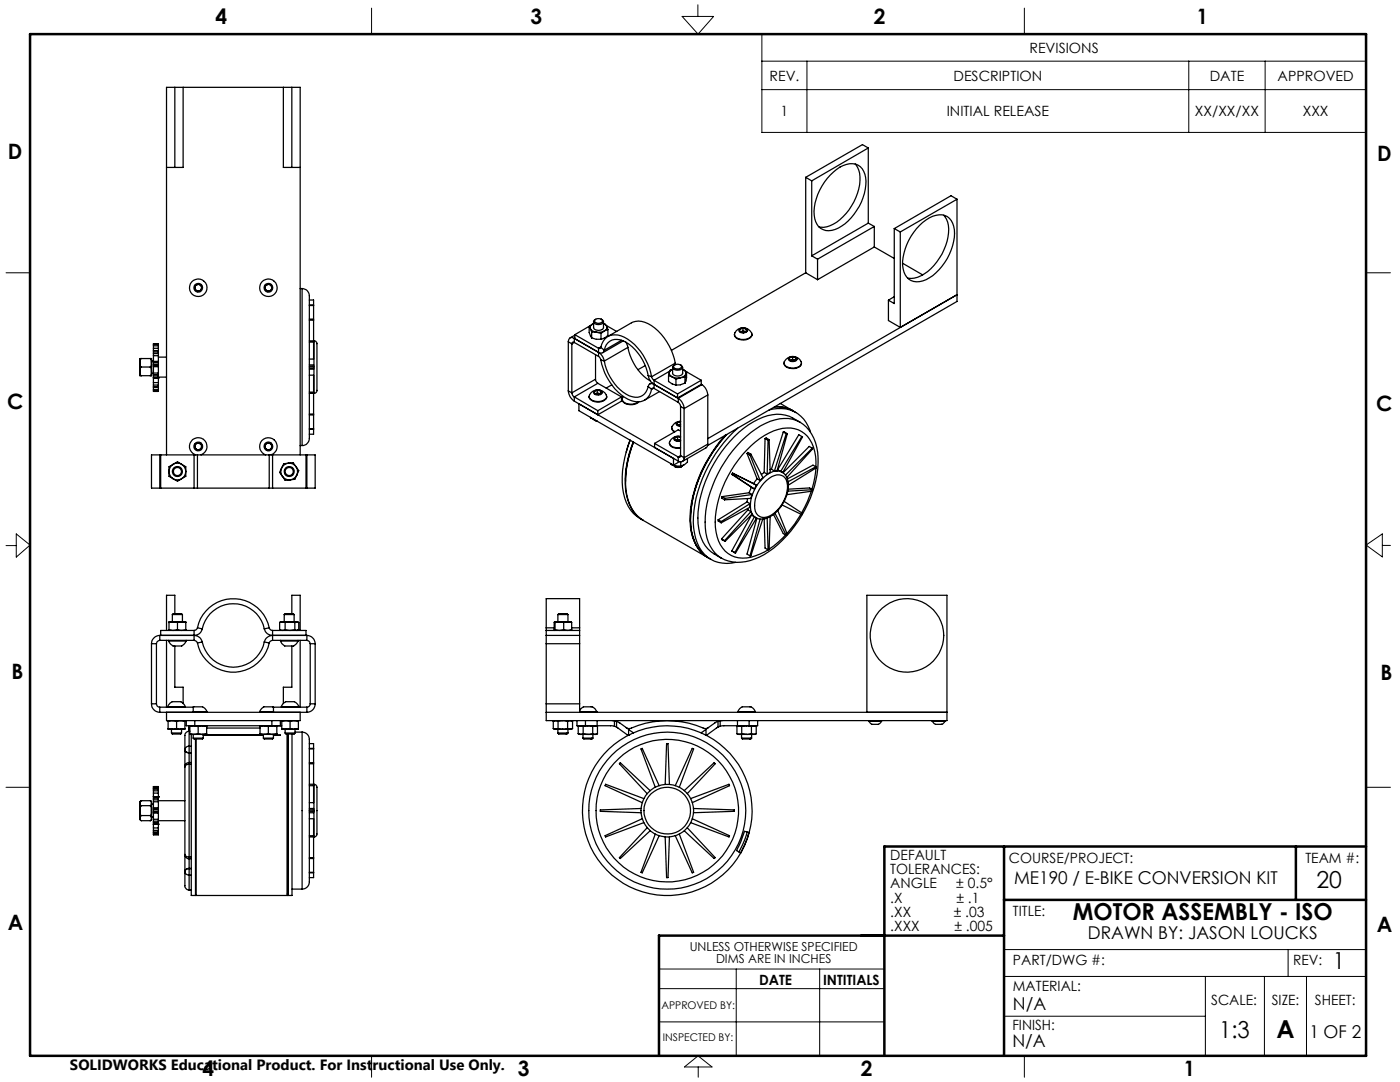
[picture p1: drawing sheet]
<svg xmlns="http://www.w3.org/2000/svg" width="279mm" height="216mm" viewBox="0 0 279 216" stroke-linecap="round" stroke-linejoin="round" font-family="sans-serif">
<g fill="none" stroke="#000" stroke-width=".25">
<path d="M34.9 17.4v16M36.5 17.4v16h-3.3M56.6 17.4v16h3.3M58.2 17.4v16M160.8 35.4v19M160.8 35.4l1.2 .7M162 36.1v14.9M165.7 34.9a5.6 5.6 0 0 1 5-2.2 3.7 3.7 0 0 1 2.1 4.2 11.6 11.6 0 0 1-5.5 8.6 3 3 0 0 1-3.2 .2 3 3 0 0 1-1.6-2.8 11 11 0 0 1 3.2-8zM170.7 32.7a5.2 5.2 0 0 1 .7 5 10.9 10.9 0 0 1-5.8 7.3 3.1 3.1 0 0 1-2.2 .3M173.3 29.5l-11.3 6.6M173.3 29.5v15M173.3 29.5l-1.2-.6-11.3 6.5"/>
<path d="M191 39.8l-11.3 6.5M191 39.8l-1.2-.7-11.3 6.5M191 39.8v20.3l-49.8 28.8M39 56.9l.7-.2 .6 .5-.2 .7-.7 .3-.6-.6zM53 56.9l.7-.2 .6 .5-.1 .7-.8 .3-.6-.6zM59.9 57.6h.4M60.3 57.6a1.69 1.69 0 0 1 1.4 2.2v26.2a2.91 2.91 0 0 1-.6 2.7l-.8 .2M60.3 57.6v31.3M61.7 59.9h.9v11.7h-.9M160.8 54.4l2.4 1.4M160.8 54.4l-26.8 15.5M162 51l1.2 .7"/>
<path d="M163.2 51.7v4.1M173.3 44.5l-11.3 6.5M173.3 44.5l1.2 .7M174.5 49.3l-11.3 6.5M174.5 45.2l-11.3 6.5M174.5 45.2v4.1M174.5 49.3l4 2.3M178.5 45.6l1.2 .7M178.5 45.6v15l-1.2-.7M178.5 59.2l-1.2 .7M179.7 46.3v19l-2.4-1.3v-4.1M180.1 52.5l4 2.4"/>
<path d="M183.5 45a5.2 5.2 0 0 1 5.1-2 3.8 3.8 0 0 1 1.9 4.3 11.4 11.4 0 0 1-5.7 8.5 2.95 2.95 0 0 1-4.6-2.2 10.7 10.7 0 0 1 3.3-8.6zM188.3 42.9a5.4 5.4 0 0 1 .7 5.2 11.1 11.1 0 0 1-5.8 7.2l-1.3 .3-.8-.1M191 58.8l-49.7 28.7M27.9 71.5v3.5M27.9 71.5h.3M27.9 75h.3M28.2 71.5l-.2 .2-.1 .7 .1 .7 .2 .1M28.2 73.2l-.2 .2-.1 .8 .1 .7 .2 .1M28.2 73.2h1.8M28.2 71.5h1.8M28.2 75h1.8M30 71.5l.2 .3v.6v.4l-.2 .4"/>
<path d="M30 75h.2M30 73.2l.2 .3v.6v.5l-.2 .4M30 71.5h.2M30.2 71.5v3.5M30.2 72h.4M30.2 74.5h.4M30.6 72.4v.3M30.6 72.9v.3M30.6 75v.4M30.6 73.2v1.2M30.6 72.1v.1M30.6 74.4v.4"/>
<path d="M30.6 71v1.1M30.6 75.4h.1M30.6 70v.2M30.6 70.6v.4M30.6 75.4v.9M30.6 76.3v.5M30.6 77.2v.1M30.6 69.5v.5M30.6 69v.5M30.6 68.7v-.1h1v.1M30.6 77.3v.5M30.6 78v.1h1v-.1"/>
<path d="M30.6 68.7v.3M30.6 70.2v.4M30.6 72.2v.2M30.6 72.7v.2M30.6 74.8v.2M30.6 76.8v.4M30.6 77.8v.2M30.6 72.1h1M30.6 75.4h1M30.6 70h1M30.6 77.3h1M30.6 72.4h1"/>
<path d="M30.6 72.7h1M30.6 72.9h1M30.6 72.2h1M30.6 73.2h1M30.6 74.8h1M30.6 75h1M30.6 74.4h1M30.6 71h1M30.6 70.2h1M30.6 70.6h1M30.6 76.3h1M30.6 76.8h1"/>
<path d="M30.6 77.2h1M30.6 69.5h1M30.6 69h1M30.6 68.7h1M30.6 77.8h1M30.6 78h1M31.6 72.4v.3M31.6 72.9v.3M31.6 75v.4M31.6 73.2v1.2M31.6 72.1v.1M31.6 74.4v.4"/>
<path d="M31.6 71v1.1M31.6 75.4h.1M31.6 70v.2M31.6 70.6v.4M31.6 75.4v.9M31.6 76.3v.5M31.6 77.2v.1M31.6 69.5v.5M31.6 69v.5M31.6 77.3v.5M31.6 68.7v.3M31.6 70.2v.4"/>
<path d="M31.6 72.2v.2M31.6 72.7v.2M31.6 74.8v.2M31.6 76.8v.4M31.6 77.8v.2M31.6 71.3h1.6M31.6 75.2h1.6M61.7 72.8h.9v.9h-.9M61.7 74.9h.9v11.7h-.9M61.7 78.5h1M61.7 68h1M61.7 73.1h.9"/>
<path d="M61.7 73.4h.9M61.7 68.3h.9M61.7 78.2h.9M61.7 63.7h.9M61.7 63.9h.9M61.7 60.9h.9M61.7 61h.9M62.7 68a.69 .69 0 0 1 .6 1v8.4a.78 .78 0 0 1-.6 1.1M62.7 68v10.5M113.4 78a2.61 2.61 0 0 0 1.2 2M113.4 68.2l.7 .4M113.4 78l.7 .4"/>
<path d="M113.4 68.2v9.8M114.1 78.4l.2 .6 .3 .2M114.1 68.6v9.8M114.6 67.5a.72 .72 0 0 0-.8-.1 .72 .72 0 0 0-.4 .8M114.6 68.3a.3 .3 0 0 0-.3 0 .3 .3 0 0 0-.2 .3M114.6 67.5l4.9 2.8M114.6 68.3l4.9 2.8M114.6 67.5v.8M114.6 79.2v.8M114.6 79.2l4.7 2.8M114.6 68.3l-.5 .3M114.7 66.9l-.9 .5"/>
<path d="M114.7 66.8l4.8 2.7M114.7 66.8v.8l4.8 2.7M114.7 67.5h-.1M117.6 65.2a3.3 3.3 0 0 0 .5 2.2M117.6 65.2l.2 .4M117.6 79.1a1.06 1.06 0 0 0 1.1 1.1 1.8 1.8 0 0 0 2.4-1v-.1M117.8 65.6a1.41 1.41 0 0 0 1.2 .7M117.8 65.6l.3 .7M117.9 64.9l-3.2 1.9M117.9 78.4a1.81 1.81 0 0 1 1.9-.6 1.81 1.81 0 0 1 1.3 1.4 2.17 2.17 0 0 1-3.5 .1l.1-.5zM118.1 67.4l.9 .3h.9M118.1 66.3h.9"/>
<path d="M118.1 66.3v1.1M118.3 64.7a.71 .71 0 0 0-.5 .9M118.3 64.7l-.7 .5M118.5 64.6l-.2 .1M118.5 64.2v1.1a1.11 1.11 0 0 0 1.9 0v-1.1M118.5 78.1a.98 .98 0 0 1 1.7 .3 1.03 1.03 0 0 1-1.7-.1zM118.7 63.9a1.02 1.02 0 0 1 1.6 .1 .93 .93 0 0 1-1.7 .1zM118.9 75.7v.3l.4 .5M118.9 75.7l-4.8 2.7M118.9 70.8v4.9M118.9 63.7l-.2 .1a.4 .4 0 0 0-.1 .7 1.14 1.14 0 0 0 1.8-.4l-.4-.4M118.9 78.6h.1"/>
<path d="M118.9 78.6h-.1M119 66.3l.9 .2M119.2 77.9l.7 .1M119.2 77.9l-.6 .2 .1 .5 .8 .1 .6-.2-.2-.5M119.2 77.9v.6M119.2 78.5l-.3 .1M119.2 78.5h.4M119.3 76.5l-4.7 2.7M119.3 76.5l4.7 2.7M119.5 70.3a2.81 2.81 0 0 1 1.1 1.7M119.5 71.1l.4 .7M119.5 69.5v1.6"/>
<path d="M119.6 78.5l-.7 .1M119.6 78.5l.2 .1zM119.9 71.8a11.1 11.1 0 0 0 6.1 8.1 2.83 2.83 0 0 0 4-2.2M119.9 69.3a2.97 2.97 0 0 1 4.7-2 11.2 11.2 0 0 1 5.4 7.9M119.9 69.3l-.2 .2h-.2M119.9 78v.5M119.9 71.8l.7 .2M119.9 69.3l.7 .6M119.9 66.5v1.2M119.9 69.2l-.4 .3M120.4 64.6l.4 .1 .3 .4zM120.6 66l-.7 .3h-.9"/>
<path d="M120.6 66l-.7 .5M120.6 72a9.1 9.1 0 0 0 5.6 7.2 2.43 2.43 0 0 0 3.2-2.1M120.6 69.9a2.51 2.51 0 0 1 3.8-1.9 9.9 9.9 0 0 1 5 6.9M120.6 69.9a.72 .72 0 0 1-1.1 .4M120.9 64.9l2.2 1.2M121.1 65.1a.75 .75 0 0 1-.5 .9M121.1 65.1l.2 .7M121.3 65.8l-.7 .2M121.3 65.8v1.1l-.5 .4-.9 .4M121.3 67.1l4.7-2.7a4.2 4.2 0 0 1 4.7 1.1 12.2 12.2 0 0 1 4.1 7M122.1 76.8l-1.1 .6M124 79.2v.8l-4.7 2.8v-.8"/>
<path d="M124 79.2l-4.7 2.8M124 67.9l-3.4 2M124.2 79.7v.1a1.82 1.82 0 0 0 2.4 .9l.9-.5M124.4 79.1a.79 .79 0 0 0-.2 .9 .79 .79 0 0 0 .7 .5l1.3 .1 1.2-.4M124.4 68l-4.1 2.4M124.9 68.3l.4 1M125.3 69.3a10 10 0 0 0 4.5 6.7M125.3 69.3l-4.7 2.7M128.8 73l-1.5 .8M129.4 74.9a2.76 2.76 0 0 0 1.1 1.8M129.4 77.1l.6 .6M129.4 74.9l.6 .3"/>
<path d="M130 75.2l.5 .7M130.1 76.4l-.4 .2M130.4 77.5l-.4 .2M130.5 76.7a.69 .69 0 0 0-.7-.2 .69 .69 0 0 0-.4 .6M130.5 77.5h-.3l-.2 .2M130.5 76.7l4.9 2.8M130.5 75.9v1.6M130.5 77.5l4.9 2.8M130.5 75.9l4.7 2.7M131.6 78.1l-2.9 1.7M133.4 75v1.1l.8 .5 .7 .2M133.4 75l.8 .2"/>
<path d="M133.6 74.3a.82 .82 0 0 0 .6 .9M133.6 74.3l-.2 .7M133.7 74l-3.2 1.9M133.7 73.9l.5-.2-.4 .2-.2 .4zM134.2 75.2l.7 .2h.9M134.2 75.2l.7 .5M134.2 73.3v1.2a1.18 1.18 0 0 0 2 0v-1.2M134.4 73l.2-.2a.97 .97 0 0 1 1.4 .3 .93 .93 0 0 1-1.6 .1zM134.7 72.8l-.5 .4a.91 .91 0 0 0 1.3 .6 .56 .56 0 0 0 .6-.8l-.3-.2M134.8 72.5l.1 .2M134.8 72.5l-4.8 2.7M134.9 75.7v1.1"/>
<path d="M135.4 79.5a2.71 2.71 0 0 1 1.1 2M135.4 79.5v.8M135.8 75.4l-.9 .3M136.2 73.7h.1M136.3 73.7a.83 .83 0 0 1 .6 .9M136.3 73.7l.7 .5M136.7 76.4l-1 .4h-.8M136.7 75.3l-.9 .1M136.7 75.3v1.1M136.9 74.6a1.27 1.27 0 0 1-1.1 .8M136.9 74.6l-.2 .7M137 74.2l-.1 .4"/>
<path d="M137 74.2a4 4 0 0 1-.3 2.2M137 74.2l2.9 1.7M139.9 75.9v.8M139.9 76.7l-4.7 2.7v-.8M139.9 76.7l.2 .1M139.9 75.9l-4.7 2.7M140.1 76.8a2.61 2.61 0 0 1 1.2 2M140.1 76.8l-4.7 2.7M141.3 78.8l-4.8 2.7M141.3 78.8v9.8M146.6 66.7v.2a2.07 2.07 0 0 0 3 .6l.4-.5 .1-.3M146.9 66a1.77 1.77 0 0 1 1.9-.5 1.77 1.77 0 0 1 1.2 1.4 2.27 2.27 0 0 1-3.4 .1 .92 .92 0 0 1 .3-1z"/>
<path d="M147.5 65.7a1.17 1.17 0 0 1 1.7 .2 .95 .95 0 0 1-.9 .5 .95 .95 0 0 1-.8-.5zM147.8 66.2h.2zM148.3 65.5l.6 .2M148.3 65.5l-.7 .2 .1 .5 .6 .2 .7-.3-.1-.4M148.3 65.5v.5M148.3 66l-.3 .2M148.3 66l.3 .1M148.6 66.1l-.6 .1M148.6 66.1l.2 .1zM148.9 65.7v.4M156.5 72.4v.2a2.13 2.13 0 0 0 3 .6l.4-.5v-.3M156.8 71.7a1.75 1.75 0 0 1 1.9-.5 1.75 1.75 0 0 1 1.2 1.4 2.23 2.23 0 0 1-3.3 .1l-.1-.5z"/>
<path d="M157.4 71.4a1.17 1.17 0 0 1 1.7 .2 .98 .98 0 0 1-.9 .6 .98 .98 0 0 1-.9-.6zM157.7 71.9h.1zM157.8 71.9h.9M158.2 71.2l.7 .2M158.2 71.2l-.7 .2 .1 .5 .7 .2 .6-.2v-.5M158.2 71.2v.6M158.2 71.8l-.4 .1M158.2 71.8l.5 .1M158.9 71.4v.5M31.9 90.8h-1.7v6.6h1.7M31.9 90.8v6.6M31.9 97.4h6.8"/>
<path d="M31.9 90.8h6.8M32.1 90.8v6.6M33.2 90.8v-73.4h26.7v73.4M33.7 94.1a1.74 1.74 0 0 0 .9 1.4M33.7 94.1v.9l.9 .5M34.6 92.6a1.73 1.73 0 0 1 1.6 0M34.6 92.6l.8-.5 .8 .5M34.6 95.5a1.73 1.73 0 0 0 1.6 0M34.6 92.6a1.74 1.74 0 0 0-.9 1.5M34.6 92.6l-.9 .5v1M34.6 95.5l.8 .5 .8-.5M36.2 92.6a1.74 1.74 0 0 1 .9 1.5"/>
<path d="M36.2 92.6l.9 .5v1M37.1 94.1a1.74 1.74 0 0 1-.9 1.4M37.1 94.1v.9l-.9 .5M38.7 97.4h.7M38.7 90.8h.7M38.7 90.8v6.6M38.9 88.6l.8-.3 .6 .5-.1 .7-.7 .4-.7-.5zM39 90.8a1.76 1.76 0 0 1-.9-2.7 1.76 1.76 0 0 1 2.9 0 1.76 1.76 0 0 1-.9 2.7M39.4 97.4h14.3M39.4 90.8h14.3M39.4 90.8v6.6M53 88.6l.7-.3 .6 .5-.1 .8-.8 .3-.6-.6z"/>
<path d="M53 90.8a1.75 1.75 0 0 1-.9-2.7 1.75 1.75 0 0 1 2.9 0 1.75 1.75 0 0 1-.9 2.7M53.7 97.4h.7M53.7 90.8h.7M53.7 90.8v6.6M54.4 90.8v6.6M54.4 97.4h6.8M54.4 90.8h6.8M56.2 93.4a1.63 1.63 0 0 0 .2 1.6M56.2 93.4l-.4 .9 .6 .7M56.4 95a1.64 1.64 0 0 0 1.5 .7M56.4 95l.5 .8 1-.1M57.6 92.4a1.84 1.84 0 0 0-1.4 1"/>
<path d="M57.6 92.4a1.64 1.64 0 0 1 1.5 .7M57.6 92.4l.9-.1 .6 .8M57.6 92.4l-1 .1-.4 .9M59.1 93.1a1.74 1.74 0 0 1 .1 1.7M59.1 93.1l.5 .8-.4 .9M59.2 94.8a1.71 1.71 0 0 1-1.3 .9M59.2 94.8l-.4 .8-.9 .1M59.9 88.9h.4M61.1 90.8v6.6M61.2 90.8h1.7v6.6h-1.7M61.2 90.8v6.6M61.7 82.6h.9"/>
<path d="M61.7 82.8h.9M61.7 85.5h.9M61.7 85.7h.9M114.6 80l19.8 11.5v1.3M115.5 80.6v1.4l18.9 10.8M117.8 83.3l.2 .2M118 83.5l.5 .1M118 83.3v.2M118.4 83.6l.7 .4M118.6 83.8l.6 .2M125.7 87.8l-.7 2.4M125.8 87.8a18.2 18.2 0 0 0-1.1 11.6 6.8 6.8 0 0 0 3.6 4.4"/>
<path d="M126.4 88.2a18.3 18.3 0 0 0-1.1 11.5 6.6 6.6 0 0 0 3 4.1M130.6 88.5l4.8 2.7M130.6 88.5v.8l4.8 2.7M133.6 88.4v.1a1.75 1.75 0 0 0 2.2 .9M133.8 92.5l.2 .2M134 92.7l.9 .3h1M134 92.6v.1M134.1 85.4l.1 .4 .4 .4M134.4 92.9a1.36 1.36 0 0 0 1.9 0M134.7 93.1l.4 .2 .7-.1 .3-.1M135.2 87.1l.6 .2M135.2 87.1l-.6 .3 .2 .4 .7 .2 .3-.2"/>
<path d="M135.2 87.7l-.3 .2M135.2 87.1v.6M135.2 87.7l.4 .1M135.4 80.3l.3 .5 .1 .3M135.4 91.2v.8M135.5 84.8l-.1 .1M135.5 84.8l-.2 .1M135.6 87.8h-.7M135.6 87.8h.2M135.6 92.1l-1.2 .7M135.8 84.1h.1M135.8 84.1l-.7 .3 .1 .4 .6 .2"/>
<path d="M135.8 84.7l-.3 .1M135.8 84.7h.1M135.8 85.1h-.2a.62 .62 0 0 1-.7-.6 .82 .82 0 0 1 .9-.4 1.65 1.65 0 0 0-1.7 1.3l.1 .3 .5 .4M135.8 88l-.2 .1a.69 .69 0 0 1-1.1-.7 1.17 1.17 0 0 1 1.3-.3 1.7 1.7 0 0 0-2.2 1.4 1.83 1.83 0 0 0 2.2 .8M135.8 84.8h-.3M135.8 90.9a.28 .28 0 0 1-.1 .3 .28 .28 0 0 1-.3 0M135.8 81.1v9.8M135.8 81.1l.7 .4M135.8 90.9l.7 .4M135.8 86l-.4-.2-4.8 2.7M135.8 90.9l-.4 .3M135.9 92.2v.8"/>
<path d="M136.5 91.3a.72 .72 0 0 1-.3 .8 .72 .72 0 0 1-.8-.1M136.5 81.5v9.8M137.2 91.5v.7l-.7 .5-.6 .3M141.3 88.6l-.2 .5-.2 .3-4.7 2.7M141.3 88.6l-4.8 2.7M144.1 99.1l-.1 .3 .6 .3M144.1 99.1l.6 .3M144.7 86.9a26.4 26.4 0 0 0-7 17.2 8.8 8.8 0 0 0 2.9 6.7l.6 .4-12.9-7.4a7.7 7.7 0 0 1-3.4-6 20.7 20.7 0 0 1 1.5-9.6 20.7 20.7 0 0 0-1.6 7.8M144.7 99.4l-.1 .3M145 86.7a26.6 26.6 0 0 0-7.2 17.2 9.3 9.3 0 0 0 2.3 6.4M145 86.7a25.7 25.7 0 0 0-7.1 18.3 7.8 7.8 0 0 0 3.4 6.3l.6 .3M146.1 94.7l3.9 2.5"/>
<path d="M146.1 94.7l.5 .3M146.2 94.4l4.2 2.1M146.2 94.4l-.1 .3M146.2 94.4l.6 .3M146.6 95l4 2.6M146.8 94.7l-.2 .3M146.8 94.7l4.2 2.1M147.2 85.4a26.6 26.6 0 0 0-8.8 18.8 8.5 8.5 0 0 0 3.4 7.4 6.9 6.9 0 0 0 5 .6M149.1 90.5l.2-.2 .6 .3M149.1 90.5l2 5M149.1 90.5l.6 .3M149.2 99.5l-.1 .7"/>
<path d="M149.5 98.3l-5.4 .8M149.5 98.3l.6 .4M149.7 90.8l2 5.1M149.9 90.6l2.4 4.7-.6 .6M149.9 90.6l-.2 .2M150 97.2l-.5 1.1M150 97.2l.6 .4M150.1 98.7l-.2 .7-5.3 .3M150.1 98.7l-5.4 .7M150.4 96.5l.6 .3M151 96.8l-.4 .8M151.1 95.5l-.7 1"/>
<path d="M151.1 95.5l.6 .4M152.5 96.4a3.6 3.6 0 0 1 3.5-1.5 2.24 2.24 0 0 1 1.2 2.5 6.9 6.9 0 0 1-4.2 5.8 1.92 1.92 0 0 1-2.4-2.3 6.9 6.9 0 0 1 1.9-4.5zM152.5 94.3l-.6 .4M152.5 94.3l.6 .3M152.7 87.5l.2-.1 .6 .3M152.7 87.5l-.2 6.8M152.7 87.5l.6 .3M153.3 87.8l-.2 6.8M153.5 81.8a6.3 6.3 0 0 1 8.2 4.4M153.5 87.7l.2 6.6-.6 .3M153.5 87.7l-.2 .1M154 93.6l-.3 .1"/>
<path d="M154 93.6l.6 .4M154.6 81.2a6.7 6.7 0 0 1 4.2 1.1M155.2 93.7h.1M155.2 93.7l.6 .4M155.7 80.5l2.5 1.4a6.1 6.1 0 0 0-3.5-.8M155.8 94.1l.3 .1M156.1 94.2a3.2 3.2 0 0 1 1.2 3.6 7.5 7.5 0 0 1-4.5 5.7 2.61 2.61 0 0 1-2-.2M156.1 94.2a2.65 2.65 0 0 0-2.9 .5 7.7 7.7 0 0 0-3.3 7.4l.5 .8 .4 .4M156.3 86.2h.2l.6 .3M156.3 86.2l-2.3 7.4M156.3 86.2l.6 .3M156.9 86.5h.2"/>
<path d="M156.9 86.5l-2.3 7.5M157.1 86.5l-2 7.4-.5 .1M157.3 97.6l4.3-.2 .6 .3M159.6 84.2a8.2 8.2 0 0 1 3.7 7.2 23.6 23.6 0 0 1-10.8 19.3 9.1 9.1 0 0 1-7.9 1l-.7-.4M159.6 84.2a7.3 7.3 0 0 0-8.3-.5 23.2 23.2 0 0 0-10.5 12.4 16.2 16.2 0 0 0-.9 11.3 7 7 0 0 0 4 4M159.6 84.2a7.4 7.4 0 0 0-6.8 .3 23.2 23.2 0 0 0-10.6 12.4 16.4 16.4 0 0 0-.8 11.3 6.5 6.5 0 0 0 2.5 3.1M160 87.1l-.6-.4-4.2 7M160 87.1l.2 .1-4 7.1M160 87.1l-4.2 7M161.9 98l-.8 2-1.1 2.3M162.1 89.4l-.6-.3-5.2 5.2M162.1 89.4l-5.4 5.4"/>
<path d="M162.1 89.4l.1 .2-5.2 5.7M162.2 97.7l-.1 .3-5.1 .7M162.2 97.7l-5 .3M162.8 93.1a8.3 8.3 0 0 0-2.2-6.6 5.9 5.9 0 0 0-6.2-.5 20.5 20.5 0 0 0-10.2 11.3 14.6 14.6 0 0 0-.8 10.6 5.3 5.3 0 0 0 7.3 3l2.6-1.2M162.8 93.4l-.2 2-.6 2.2M162.8 93.1l-.6-.3-5.1 2.8M162.8 93.1l-5.5 3M162.8 93.1v.3M162.8 93.4l-5.5 3.4M143.3 103.7v.3l.6 .3M143.3 103.7l.6 .4M143.9 104.1v.2"/>
<path d="M144 107.5l.7 .5M144 107.5l.6 .4M144.6 107.9l.1 .1M146.1 109.9l.1 .1M146.1 109.9l.7 .4M149.1 100.2l-5.8 3.5M149.1 100.2l.6 .3M149.2 101.5l.1 .2M149.3 101.7l-5.3 5.8M149.3 101.7l.6 .4M149.7 100.5v.7l-5.8 3.1M149.7 100.5l-5.8 3.6"/>
<path d="M149.9 102.1l.2 .5-5.4 5.4M149.9 102.1l-5.3 5.8M149.9 102.8h.1M150 102.8l-3.9 7.1M150 102.8l.6 .3M150.6 103.1l.2 .2M150.6 103.1l-4 7.2h.2M150.8 103.3h.1M151 103.4l-4.2 6.9M151.1 103.4l-2 7.2 .6 .3M151.7 103.6l-2 7.3M152.2 103.6l-2.3 7.3h-.2"/>
<path d="M152.5 103.5l.2 5.9 .6 .3M153.1 103.4l.2 6.3M153.5 109.6l-.2 .1M153.7 103.1l-.2 6.5M154.4 102.7l1.9 3.8 .6 .3M154.7 102.4l2.2 4.4M155.2 101.9l1.9 4.7-.2 .2M156.5 100l3.7 2.4-.2 .3-3.9-1.9M156.8 106.8l-1.5 1.4-1.8 1.4M159.8 102.6l-1.2 1.9-1.5 2M30.2 128.4h1M30.2 128.4v12"/>
<path d="M31.2 128.4v12M31.9 126.8a1.69 1.69 0 0 0-1.7 1.6M31.9 127.8a.73 .73 0 0 0-.7 .6M31.9 126.8v1M31.9 127.8h6.8M31.9 126.8h6.8M33.2 127.8v13.3M33.7 127.9l.2 .4a1.26 1.26 0 0 0 1.4 .6 1.55 1.55 0 0 0 1.8-1M33.7 127.9h3.4M33.7 127.8v.1M33.7 125.7l.8 .1 .9-.1M33.7 125.7v.1"/>
<path d="M33.7 124.2v1.5M34.4 122.6h2M34.4 122.6a2.47 2.47 0 0 1 1.8-.2l.2 .2M34.4 122.6v1.5M34.6 124.1l-.9 .1M34.6 124.1h1.6M34.6 124.1h-.4a.29 .29 0 0 0-.3-.1 .29 .29 0 0 0-.2 .2M34.6 124.1l.8 .1M34.9 128.9v8.2h1.6v3.3M34.9 122.4v-3.6h-1.7v7M35.4 125.7l.8 .1 .9-.1M35.4 124.2v1.5"/>
<path d="M36.2 124.1l-.8 .1M36.2 124.1h.4a.29 .29 0 0 1 .3-.1 .29 .29 0 0 1 .2 .2M36.2 124.1l.9 .1M36.4 122.6v1.5M37.1 125.7v.1M37.1 124.2v1.5M37.1 127.8v.1M38.7 126.8a1.68 1.68 0 0 1 1.7 1.3M38.7 127.8l.5 .2 .2 .3M38.7 125.8v2M38.7 125.8h-6.6v1M39.4 128.3a7.3 7.3 0 0 0 7.2 5.8 7.3 7.3 0 0 0 7.1-5.8"/>
<path d="M39.4 125.3a.68 .68 0 0 1-.7 .5M39.4 125.3a7.3 7.3 0 0 1 7.2-5.8 7.3 7.3 0 0 1 7.1 5.8M39.4 125.3l1 .2M40.4 128.1a6.3 6.3 0 0 0 6.1 5 6.3 6.3 0 0 0 6.2-5M40.4 125.5a1.59 1.59 0 0 1-1.7 1.3M40.4 125.5a6.3 6.3 0 0 1 6.1-5 6.3 6.3 0 0 1 6.2 5M40.4 128.1l-1 .2M52.7 125.5a1.66 1.66 0 0 0 1.7 1.3M52.7 128.1l1 .2M53.7 125.3a.68 .68 0 0 0 .7 .5M53.7 125.3l-1 .2M54.4 127.8l-.4 .1-.3 .4"/>
<path d="M54.4 126.8a1.77 1.77 0 0 0-1.7 1.3M54.4 127.8h6.8M54.4 126.8h6.8M54.4 125.8v2M54.4 125.8h6.7v1M55.8 125.7l.6 .1 .5-.1M55.8 125.7l.3 .1M55.8 124.2v1.5M55.9 124.2h-.1M56 127.9l.2 .4a1.28 1.28 0 0 0 1.4 .6 1.51 1.51 0 0 0 1.9-1M56 127.9h3.5M56 127.8v.1"/>
<path d="M56.4 124.1l.5 .1M56.4 124.1h1.5M56.4 124.1l-.6 .1M56.4 124.1h-.5M56.7 122.6h2M56.7 122.6l.2-.2h1.6l.2 .2M56.7 122.6v1.5M56.9 125.7l.9 .1 1-.1M56.9 124.2v1.5M57.9 124.1l-1 .1M57.9 124.1h1.3M57.9 124.1l.9 .1"/>
<path d="M58.2 122.4v-3.6h1.7v7M58.2 128.9v8.2h-1.6v3.3M58.7 122.6v1.5M58.8 125.7l.4 .1 .3-.1-.1 .1M58.8 124.2v1.5M59.2 124.1l-.4 .1M59.2 124.1h.3M59.2 124.1l.4 .1v1.5M59.5 127.8v.1M59.9 127.8v13.3M61.2 126.8a1.69 1.69 0 0 1 1.7 1.6M61.2 127.8a.73 .73 0 0 1 .7 .6"/>
<path d="M61.2 126.8v1M61.9 128.4h1M61.9 128.4v12M62.9 128.4v12M109 126.8v1.6M109 125.3v.5M109 125.3v-5.8h6.7v5.8M109 128.4h6.7M109 126.8h6.7M109 125.8h6.7M109 125.8v1M109 128.4v12"/>
<path d="M109 125.3h1.6M110.7 124.1h1M110.7 124.1v1.7l.1-.1M110.7 124.1l.1 .1M110.8 125.7l.8 .1 .9-.1M110.8 124.2v1.5M111.3 122.6h2M111.3 122.6l.2-.2h1.6l.2 .2M111.3 122.6v1.5M111.7 124.1l-.9 .1M111.7 124.1h1.6M111.7 124.1l.8 .1"/>
<path d="M112.5 125.7l.8 .1 .8-.1M112.5 124.2v1.5M113.3 124.1l-.8 .1M113.3 124.1l.8 .1M113.3 124.1h.7l.1 .1M113.3 122.6v1.5M114.1 125.7l-.1 .1M114.1 124.2v1.5M114.1 125.3h1.6M115.7 126.8v1.6M115.7 125.3v.5M115.7 125.8v1"/>
<path d="M115.7 128.4v12M28 159.8l-.1 .3 .1 3.6M28.2 159.8l-.2 .1-.1 .4 .1 .4 .2 .1M28.2 159.8h1.9M28.3 159.8h-.2M30 159.8a.75 .75 0 0 1 .1 .9l-.1 .1M30.1 159.8l.1 .1v3.8M30.2 140.4a1.69 1.69 0 0 0 1.7 1.7M30.2 140.4h1M30.6 160v1.2M30.6 159v.3M30.6 159.6v.4"/>
<path d="M30.6 159h.1M30.6 158.3v.7M30.6 157.8v.5M30.6 157.3v.2M30.6 157h1M30.6 159h1M30.6 157.3h1M30.6 157v.3M30.6 157.5v.3M30.6 159.3v.3M30.6 160h1M30.6 159.3h1"/>
<path d="M30.6 159.6h1M30.6 158.3h1M30.6 157.8h1M30.6 157.5h1M30.6 157.2h1M31.2 140.4a.66 .66 0 0 0 .7 .7M31.6 160v1.2M31.6 159v.3M31.6 159.6v.4M31.6 159h.1M31.6 158.3v.7M31.6 157.8v.5"/>
<path d="M31.6 157.3v.2M31.6 159.8h5.3M31.6 157v.3M31.6 157.5v.3M31.6 159.3v.3M31.9 141.1h6.7v1M31.9 142.1h29.3M31.9 141.1v1M33.2 142.1v1.7h26.7v-1.7M33.5 141l.2-.5a1.37 1.37 0 0 1 1.5-.5 1.45 1.45 0 0 1 1.8 1M33.5 141h3.5M33.5 141v.1"/>
<path d="M33.5 145.4l.9 .1M33.5 143.9l.8-.1 .9 .1M33.5 143.8v.1M33.5 145.4a.29 .29 0 0 0 .3 .2 .29 .29 0 0 0 .2-.1h.4M33.5 143.9v1.5M34.2 146.3h2M34.2 146.3l.2 .2h1.7l.1-.2M34.2 145.5v.8M34.4 145.5h1.7M35.2 143.9l.8-.1 .9 .1M35.2 145.4l.9 .1M35.2 145.4l-.8 .1"/>
<path d="M35.2 143.9v1.5M36.2 145.5v.8M36.9 143.8v.1M36.9 145.4v.1h-.8M36.9 153v17.5M36.9 149.6a.76 .76 0 0 0 .8 .6M36.9 149.6v3.4M36.9 145.4l-.8 .1M36.9 143.9v1.5M36.9 149.6h.1M37 141v.1M37.2 143.8v1h1.7"/>
<path d="M37.6 145l.3-.2v.2M37.6 145v.9M37.7 152.2a.84 .84 0 0 0-.8 .8M37.7 145.9a1.03 1.03 0 0 0-.8 1.4v2.3M37.7 152.5a.74 .74 0 0 0-.8 .5M37.7 152.5v18.5M37.7 148.9a.8 .8 0 0 0-.8 .7M37.7 148.9v1.3M37.7 152.2v.3M37.7 150.2v2M37.7 145.9v3M37.7 152.2h.5"/>
<path d="M37.7 145.9h.2M37.7 152.5h.5M37.7 150.2h.5M37.7 148.9h.5M37.7 150.2h.1M37.9 146.4l.8 .1M37.9 145l.8-.2 .8 .2M37.9 146.4a.29 .29 0 0 0 .2 .2 .29 .29 0 0 0 .3-.1h.3M37.9 145v1.4M37.9 144.9l-.3 .1M38.2 146.5v32.2h.8v-31.2M38.5 141.1l.7-.1a1.73 1.73 0 0 1 1.8 .4l.3 .6"/>
<path d="M38.6 142h2.7M38.6 147.3h2M38.6 147.3l.1 .2h1.7l.2-.2M38.6 146.5v.8M38.7 146.5h1.7M38.9 144.8h15.4M38.9 143.8v1M39.1 147.5v31.2M39.5 145l.8-.2 .9 .2M39.5 146.4l.9 .1M39.5 146.4l-.8 .1M39.5 145v1.4"/>
<path d="M40.6 146.5v.8M40.6 146.7h12M40.6 146.6h12M41.2 144.8v.2M41.2 146.4a.29 .29 0 0 1-.2 .2 .29 .29 0 0 1-.3-.1h-.3M41.2 146.4l-.8 .1M41.2 145v1.4M41.2 145.3h10.7M41.3 142v.1M51.8 142h2.8M51.8 142v.1M51.9 146.4l.8 .1"/>
<path d="M51.9 145l.8-.2 .9 .2M51.9 146.4v.1h.8M51.9 144.8v.2M51.9 145v1.4M52.6 147.3h2M52.6 147.3l.1 .2h1.7l.2-.2M52.6 146.5v.8M52.7 146.5h1.7M53.6 146.4l.8 .1M53.6 145l.7-.2 .9 .2M53.6 146.4l-.9 .1M53.6 145v1.4"/>
<path d="M54.3 143.8v1M54.6 146.5v.8M54.6 146.7h1.4h-1.4M54.6 141.1l-.6-.1a2.1 2.1 0 0 0-1.7 .3l-.5 .7M55.2 146.4a.29 .29 0 0 1-.2 .2 .29 .29 0 0 1-.2-.1h-.4M55.2 146.4l-.8 .1M55.2 145v1.4M56 143.8v1h-1.7M56.2 141l.1-.3a1.51 1.51 0 0 1 1.8-.7 1.34 1.34 0 0 1 1.6 1M56.2 141h3.5M56.2 141v.1M56.2 144.8h-1v.2"/>
<path d="M56.2 145.4l.9 .1M56.2 143.9l.8-.1 .9 .1M56.2 145.4a.41 .41 0 0 0 .7 .1h.2M56.2 143.8v.1M56.2 143.9v1.5M56.9 146.3l.2 .2h1.6l.2-.2M56.9 146.3h2M56.9 145.5v.8M57.1 145.5h1.6M57.3 146.5v32.2M57.4 146.5l-.1 32.2M57.4 146.5l.1 32.2"/>
<path d="M57.5 146.5v32.2M57.9 143.9l.8-.1 .8 .1M57.9 145.4l.8 .1M57.9 145.4l-.8 .1M57.9 143.9v1.5M58.3 146.5v32.2h-.8M58.9 145.5v.8M58.9 146.1h1.4M59.5 143.8v.1M59.5 145.4a.41 .41 0 0 1-.6 .1h-.2M59.5 145.4l-.8 .1M59.5 143.9v1.5"/>
<path d="M59.7 141v.1M60.3 146.1a1.6 1.6 0 0 1 1.4 2.1v26.2a3.1 3.1 0 0 1-.6 2.8l-.8 .2M60.3 146.1v31.3M61.2 141.1h-6.6v1M61.2 141.1v1M61.7 152.2h.9M61.7 156.5h1M61.7 148.4h.9v11.8h-.9M61.7 156.8h.9M61.7 152.4h.9M61.7 149.4h.9M61.7 149.3h.9"/>
<path d="M61.9 140.4a.66 .66 0 0 1-.7 .7M61.9 140.4h1M62.7 156.5a.77 .77 0 0 1 .6 1.1v8.4a.72 .72 0 0 1-.6 1M62.7 156.5v10.5M62.9 140.4a1.69 1.69 0 0 1-1.7 1.7M109 140.4v1.7M109 142.1v1.7h80v-25h-16v23.3M109 142.1h80M109 140.4h6.7M110.4 145.4l.5 .1M110.4 143.9l.4-.1 .6 .1M110.4 143.9v1.5"/>
<path d="M110.7 143.8l-.3 .1M110.9 145.5h1.4M111.3 146.3l.2 .2h1.6l.2-.2M111.3 146.3h2M111.3 145.5v.8M111.4 145.4l.9 .1M111.4 143.9l.9-.1 1 .1M111.4 143.9v1.5M111.4 145.4l-.5 .1M112.3 145.5h1.5M113.3 145.4l-1 .1M113.3 145.4l.5 .1"/>
<path d="M113.3 143.9l.4-.1 .6 .1M113.3 143.9v1.5M113.3 145.5v.8M114 143.8l.3 .1M114.3 145.4l-.5 .1M114.3 143.9v1.5M115.1 143.8v1h1.7M115.4 146.4l.5 .1M115.4 145l.5-.2 .5 .2M115.4 145v1.4M115.7 141.8l.1-.2a1.31 1.31 0 0 1 1.6-.6 1.42 1.42 0 0 1 1.7 1M115.7 142h3.4"/>
<path d="M115.7 140.4v1.7M115.7 144.8l-.3 .2M115.9 146.5h1.4M116.3 147.3h2M116.3 147.3l.2 .2h1.6l.2-.2M116.3 146.5v.8M116.4 146.4l.9 .1M116.4 145l.9-.2 1 .2M116.4 146.4l-.5 .1M116.4 145v1.4M116.8 144.8l5.8 .1M116.8 143.8v1"/>
<path d="M117.3 146.5h1.5M118.3 146.4l-1 .1M118.3 145l.4-.2 .5 .2M118.3 146.4l.5 .1M118.3 145v1.4M118.3 146.5v.8M119 144.8l.2 .2M119.1 142v.1M119.2 143.8v1M119.2 146.4l-.4 .1M119.2 145v1.4M122.2 143.8h.4"/>
<path d="M122.6 143.8l.4 .1M122.6 144.9l.4 .2M122.6 143.8v1.1M123 145.1l2.2 1.5h.2M123 143.9l2.4 1.6M123 143.9v1.2M124.9 145.2a1.02 1.02 0 0 0 1.1 .1 18.7 18.7 0 0 1 14.8 .1l.6-.2M125.4 146.7h.1M125.4 146.6h.2l-.2 .1M125.4 145.5l1 .8M125.4 145.5v1.1M125.4 146.7h-.1"/>
<path d="M128.5 159.3l-7.6-2.8-.1 .3 7.4 3.4M129.8 157.8l-6-5.6-.2 .2 5.6 6M131.6 156.8l-3.4-7.5-.3 .1 2.9 7.7M132.8 156.5l.2-8.1h.3l.3 8.1M134.8 156.8l3.3-7.5 .3 .1-2.8 7.7M136.6 157.8l5.9-5.6 .2 .2-5.5 6M137.8 159.3l7.7-2.8 .1 .3-7.5 3.4M140.9 146.6h-.1l.1 .1M140.9 146.7h.1M140.9 145.5l-1 .8M140.9 145.5v1.1M143.3 145.1l-2.2 1.5h-.2"/>
<path d="M143.3 143.9l-2.4 1.6M143.3 143.9v1.2M143.7 143.8l-.4 .1M143.7 144.9l-.4 .2M143.7 143.8v1.1M144.1 143.8h-.4M147.1 146.4l.5 .1M147.1 145l.4-.2 .5 .2M147.1 145v1.4M147.2 143.8v1M147.2 142l.1-.1a1.45 1.45 0 0 1 1.8-.9 1.41 1.41 0 0 1 1.6 1M147.2 142h3.5"/>
<path d="M147.2 142v.1M147.3 144.8l-.2 .2M147.6 146.5h1.4M148 147.3l.2 .2h1.6l.2-.2M148 147.3h2M148 146.5v.8M148 145l1-.2 1 .2M148 146.4l1 .1M148 146.4l-.4 .1M148 145v1.4M149 146.5h1.4M149.5 144.8l-5.8 .1"/>
<path d="M149.5 143.8v1M150 146.4l-1 .1M150 146.4l.4 .1M150 145l.4-.2 .5 .2M150 145v1.4M150 146.5v.8M150.7 144.8l.2 .2M150.7 142v.1M150.9 146.4l-.5 .1M150.9 145v1.4M151.2 143.8v1h-1.7M173.4 143.9l.1 .2a1.67 1.67 0 0 0 2.3 .1l.1-.3"/>
<path d="M173.4 143.9h2.5M173.4 143.8v.1M175.9 143.8v.1M186.1 143.9l.1 .2a1.65 1.65 0 0 0 2.1 .2l.3-.4M186.1 143.9h2.5M186.1 143.8v.1M188.6 143.8v.1M27.9 160.3v3M28.2 163.7v.1M28.2 160.8a1.67 1.67 0 0 0-.1 1.9h.1M28.2 162.7l-.1 .1a.65 .65 0 0 0 .1 .9h1.9a.72 .72 0 0 0 0-.9l-.1-.1M28.2 162.7h1.8"/>
<path d="M28.2 160.8h1.8M30 160.8a2.52 2.52 0 0 1 .1 1.9h-.1M30.1 163.7l-.1 .1M30.2 160.2v3M30.2 160.5h.4M30.2 163h.4M30.6 161.5v.4M30.6 161.2v.2M30.6 162.1v.1M30.6 162.2v1.3M30.6 164.1v.3M30.6 163.5v.4"/>
<path d="M30.6 164.5h.1M30.6 164.5v.7M30.6 165.2v.5M30.6 166v.2M30.6 166.2v.1M30.6 166.5h1M30.6 164.4h1M30.6 166.2h1M30.6 161.5h1M30.6 161.9h1M30.6 161.4h1M30.6 161.4v.1"/>
<path d="M30.6 161.9v.2M30.6 163.9v.2M30.6 165.7v.3M30.6 166.3v.2M30.6 162.1h1M30.6 161.2h1M30.6 162.2h1M30.6 163.5h1M30.6 163.9h1M30.6 164.1h1M30.6 165.2h1M30.6 165.7h1"/>
<path d="M30.6 166h1M30.6 166.3h1M31.6 161.5v.4M31.6 161.2v.2M31.6 162.1v.1M31.6 162.2v1.3M31.6 164.1v.3M31.6 163.5v.4M31.6 164.5h.1M31.6 164.5v.7M31.6 165.2v.5M31.6 166v.2"/>
<path d="M31.6 166.2v.1M31.6 163.8h5.3M31.6 161.4v.1M31.6 161.9v.2M31.6 163.9v.2M31.6 165.7v.3M31.6 166.3v.2M36.9 170.5a.84 .84 0 0 0 .8 .8M36.9 173.9v1.9a1.9 1.9 0 0 0 .4 1.6l.4 .2M36.9 170.5a.74 .74 0 0 0 .8 .5M36.9 170.5v3.4M36.9 173.9a.79 .79 0 0 0 .8 .7"/>
<path d="M36.9 173.9h.1M37.7 173.3a.76 .76 0 0 0-.8 .6M37.7 173.3v1.3M37.7 171v.3M37.7 171.3v2M37.7 174.6v3M37.7 171.3h.5M37.7 177.6h.5M37.7 171h.5M37.7 173.3h.5M37.7 174.6h.5M37.7 173.3h.1"/>
<path d="M39 178.6l.1 .1M39.1 178.7h18.2M57.4 178.3h.1M58.3 177.4h2M61.7 171.3h.9M61.7 167h1M61.7 161.9h.9M61.7 161.6h.9M61.7 161.3h.9v.9h-.9M61.7 163.4h.9v11.7h-.9M61.7 166.8h.9M61.7 171.1h.9"/>
<path d="M61.7 174.1h.9M61.7 174.2h.9M127.9 161.3l-8.1 .3v.3l8.1 .3M128.2 163.4l-7.4 3.4 .1 .2 7.6-2.9M129.2 165.2l-5.6 5.9 .2 .2 6-5.5M130.8 166.4l-2.9 7.7 .3 .1 3.4-7.4M132.8 167l.2 8.1h.3l.3-8.1M135.6 166.4l2.8 7.7-.3 .1-3.3-7.4M137.2 165.2l5.5 5.9-.2 .2-5.9-5.5M138.1 163.4l7.5 3.4-.1 .2-7.7-2.9M138.4 161.3l8.1 .3v.3l-8.1 .3M149.1 166l-.5 1.6-1.1 2.4"/>
<path d="M149.5 166.1l-.9 2.5-.8 1.6M149.5 166.1l-.9-.2-.7 2-.9 1.8 .8 .5M149.5 166.1a16.9 16.9 0 0 0-19.3-21 16.9 16.9 0 0 0-10.9 26.4 16.9 16.9 0 0 0 28.5-1.3"/>
<circle cx="39.6" cy="57.4" r="1.74"/>
<circle cx="39.6" cy="57.4" r=".66"/>
<circle cx="39.6" cy="57.4" r=".88"/>
<circle cx="53.6" cy="57.4" r="1.74"/>
<circle cx="53.6" cy="57.4" r=".67"/>
<circle cx="53.6" cy="57.4" r=".88"/>
<circle cx="35.4" cy="94.1" r=".81"/>
<circle cx="35.4" cy="94.1" r="1"/>
<circle cx="39.6" cy="89.1" r=".87"/>
<circle cx="39.6" cy="89.1" r=".67"/>
<circle cx="53.6" cy="89.1" r=".88"/>
<circle cx="53.6" cy="89.1" r=".66"/>
<circle cx="57.7" cy="94.1" r="1"/>
<circle cx="57.7" cy="94.1" r=".81"/>
<circle cx="181" cy="126.8" r="7.3"/>
<circle cx="133.2" cy="161.7" r="5.2"/>
<circle cx="133.2" cy="161.7" r="14.2"/>
<circle cx="133.2" cy="161.8" r="15.7"/>
<circle cx="133.2" cy="161.8" r="4.7"/>
</g>
<g fill="none" stroke="#000" stroke-width=".2">
<path d="M74.2 1.6v5.2M136.1 3.3h6.3l-3.1 3.5zM139.3 1v2.3M152 6.8h120.6v19.6h-120.6zM152 12.2h120.6M152 17.9h120.6M161 12.2v14.2M204.4 1.6v5.2M237.2 12.2v14.2M252.5 12.2v14.2M1.2 54.4h4.8M272.6 54.4h4.9"/>
<path d="M1.2 108.9h2M3.2 106.5l2.8 2.3-2.8 2.4zM272.6 108.8l3.3-2.3v4.6zM275.9 108.8h1.6M1.2 157.1h4.8M272.6 157.1h4.9M131.5 193.4h45M131.5 197.3h45M146.9 193.4v17.3M163.6 193.4v17.3M200.4 194.8h72.2M200.4 189.5h72.2"/>
<path d="M240.6 194.8v15.9M252.3 194.8v15.9M257.1 189.5v5.3M260.7 194.8v15.9M74.2 210.7v4.2M131.5 203.9h45M136.6 212.9l2.7-2.2 2.8 2.2zM139.3 212.9v2M200.4 202.8h40.2M204.4 210.7v4.2"/>
</g>
<path d="M6 6.8h266.6v203.9h-266.6zM200.4 179.6h72.2M200.4 168.9v41.8M258.6 168.9v10.7M272.6 168.9h-96.1v41.8M200.4 186.7h-68.9v24" fill="none" stroke="#000" stroke-width=".5"/>
<text font-size="4.9" x="254.7" y="207.1">A</text>
<g font-size="4.7">
<text x="262.7" y="177.2">20</text>
<text x="214.1" y="183.7">MOTOR ASSEMBLY - ISO</text>
<text x="266" y="193.4">1</text>
<text x="243.3" y="207.1">1:3</text>
</g>
<g font-size="4.2">
<text x="43" y="4.7">4</text>
<text x="105.9" y="4.7">3</text>
<text x="174.4" y="4.7">2</text>
<text x="238.8" y="4.7">1</text>
<text x="1.6" y="31.7">D</text>
<text x="274.8" y="32">D</text>
<text x="1.4" y="81.6">C</text>
<text x="274.6" y="82">C</text>
<text x="2.3" y="135.4">B</text>
<text x="275.5" y="135.8">B</text>
<text x="1.5" y="185.6">A</text>
<text x="274.8" y="186">A</text>
<text x="40.4" y="214.8">4</text>
<text x="103.3" y="214.8">3</text>
<text x="171.8" y="214.8">2</text>
<text x="236.3" y="214.8">1</text>
</g>
<g font-size="3.5">
<text x="202.4" y="176.4">ME190 / E-BIKE CONVERSION KIT</text>
<text x="217.1" y="187.4">DRAWN BY: JASON LOUCKS</text>
<text x="202.2" y="201.6">N/A</text>
<text x="202" y="209">N/A</text>
<text x="261.3" y="207.1">1 OF 2</text>
</g>
<text font-size="3" x="14" y="213.5">SOLIDWORKS Educational Product. For Instructional Use Only.</text>
<g font-size="2.8">
<text x="205.4" y="10.5">REVISIONS</text>
<text x="153.6" y="16.1">REV.</text>
<text x="190.3" y="16.1">DESCRIPTION</text>
<text x="241.4" y="16.1">DATE</text>
<text x="255" y="16.1">APPROVED</text>
<text x="155.8" y="23.2">1</text>
<text x="188.9" y="23.2">INITIAL RELEASE</text>
<text x="238.5" y="23.2">XX/XX/XX</text>
<text x="260" y="23.2">XXX</text>
<text x="177.7" y="171.6">DEFAULT</text>
<text x="201.4" y="172.1">COURSE/PROJECT:</text>
<text x="260.5" y="172.1">TEAM #:</text>
<text x="177.7" y="174.4">TOLERANCES:</text>
<text x="177.7" y="177.3">ANGLE</text>
<text x="190.8" y="177.3">± 0.5°</text>
<text x="177.7" y="180.1">.X</text>
<text x="177.7" y="182.9">.XX</text>
<text x="177.7" y="185.7">.XXX</text>
<text x="190.3" y="182.9">± .03</text>
<text x="190.5" y="185.7">± .005</text>
<text x="190.9" y="180.1">± .1</text>
<text x="202.2" y="182.7">TITLE:</text>
<text x="151.5" y="196.5">DATE</text>
<text x="164.3" y="196.5">INTITIALS</text>
<text x="202.2" y="197.8">MATERIAL:</text>
<text x="202.2" y="192.6">PART/DWG #:</text>
<text x="258.1" y="192.6">REV:</text>
<text x="241.7" y="200.6">SCALE:</text>
<text x="253.8" y="200.6">SIZE:</text>
<text x="262.4" y="200.6">SHEET:</text>
<text x="202" y="205.5">FINISH:</text>
</g>
<g font-size="2.5">
<text x="137.6" y="189.8">UNLESS OTHERWISE SPECIFIED</text>
<text x="142.9" y="192.3">DIMS ARE IN INCHES</text>
</g>
<g font-size="2.1">
<text x="132" y="201.4">APPROVED BY:</text>
<text x="132.3" y="207.6">INSPECTED BY:</text>
</g>
</svg>
